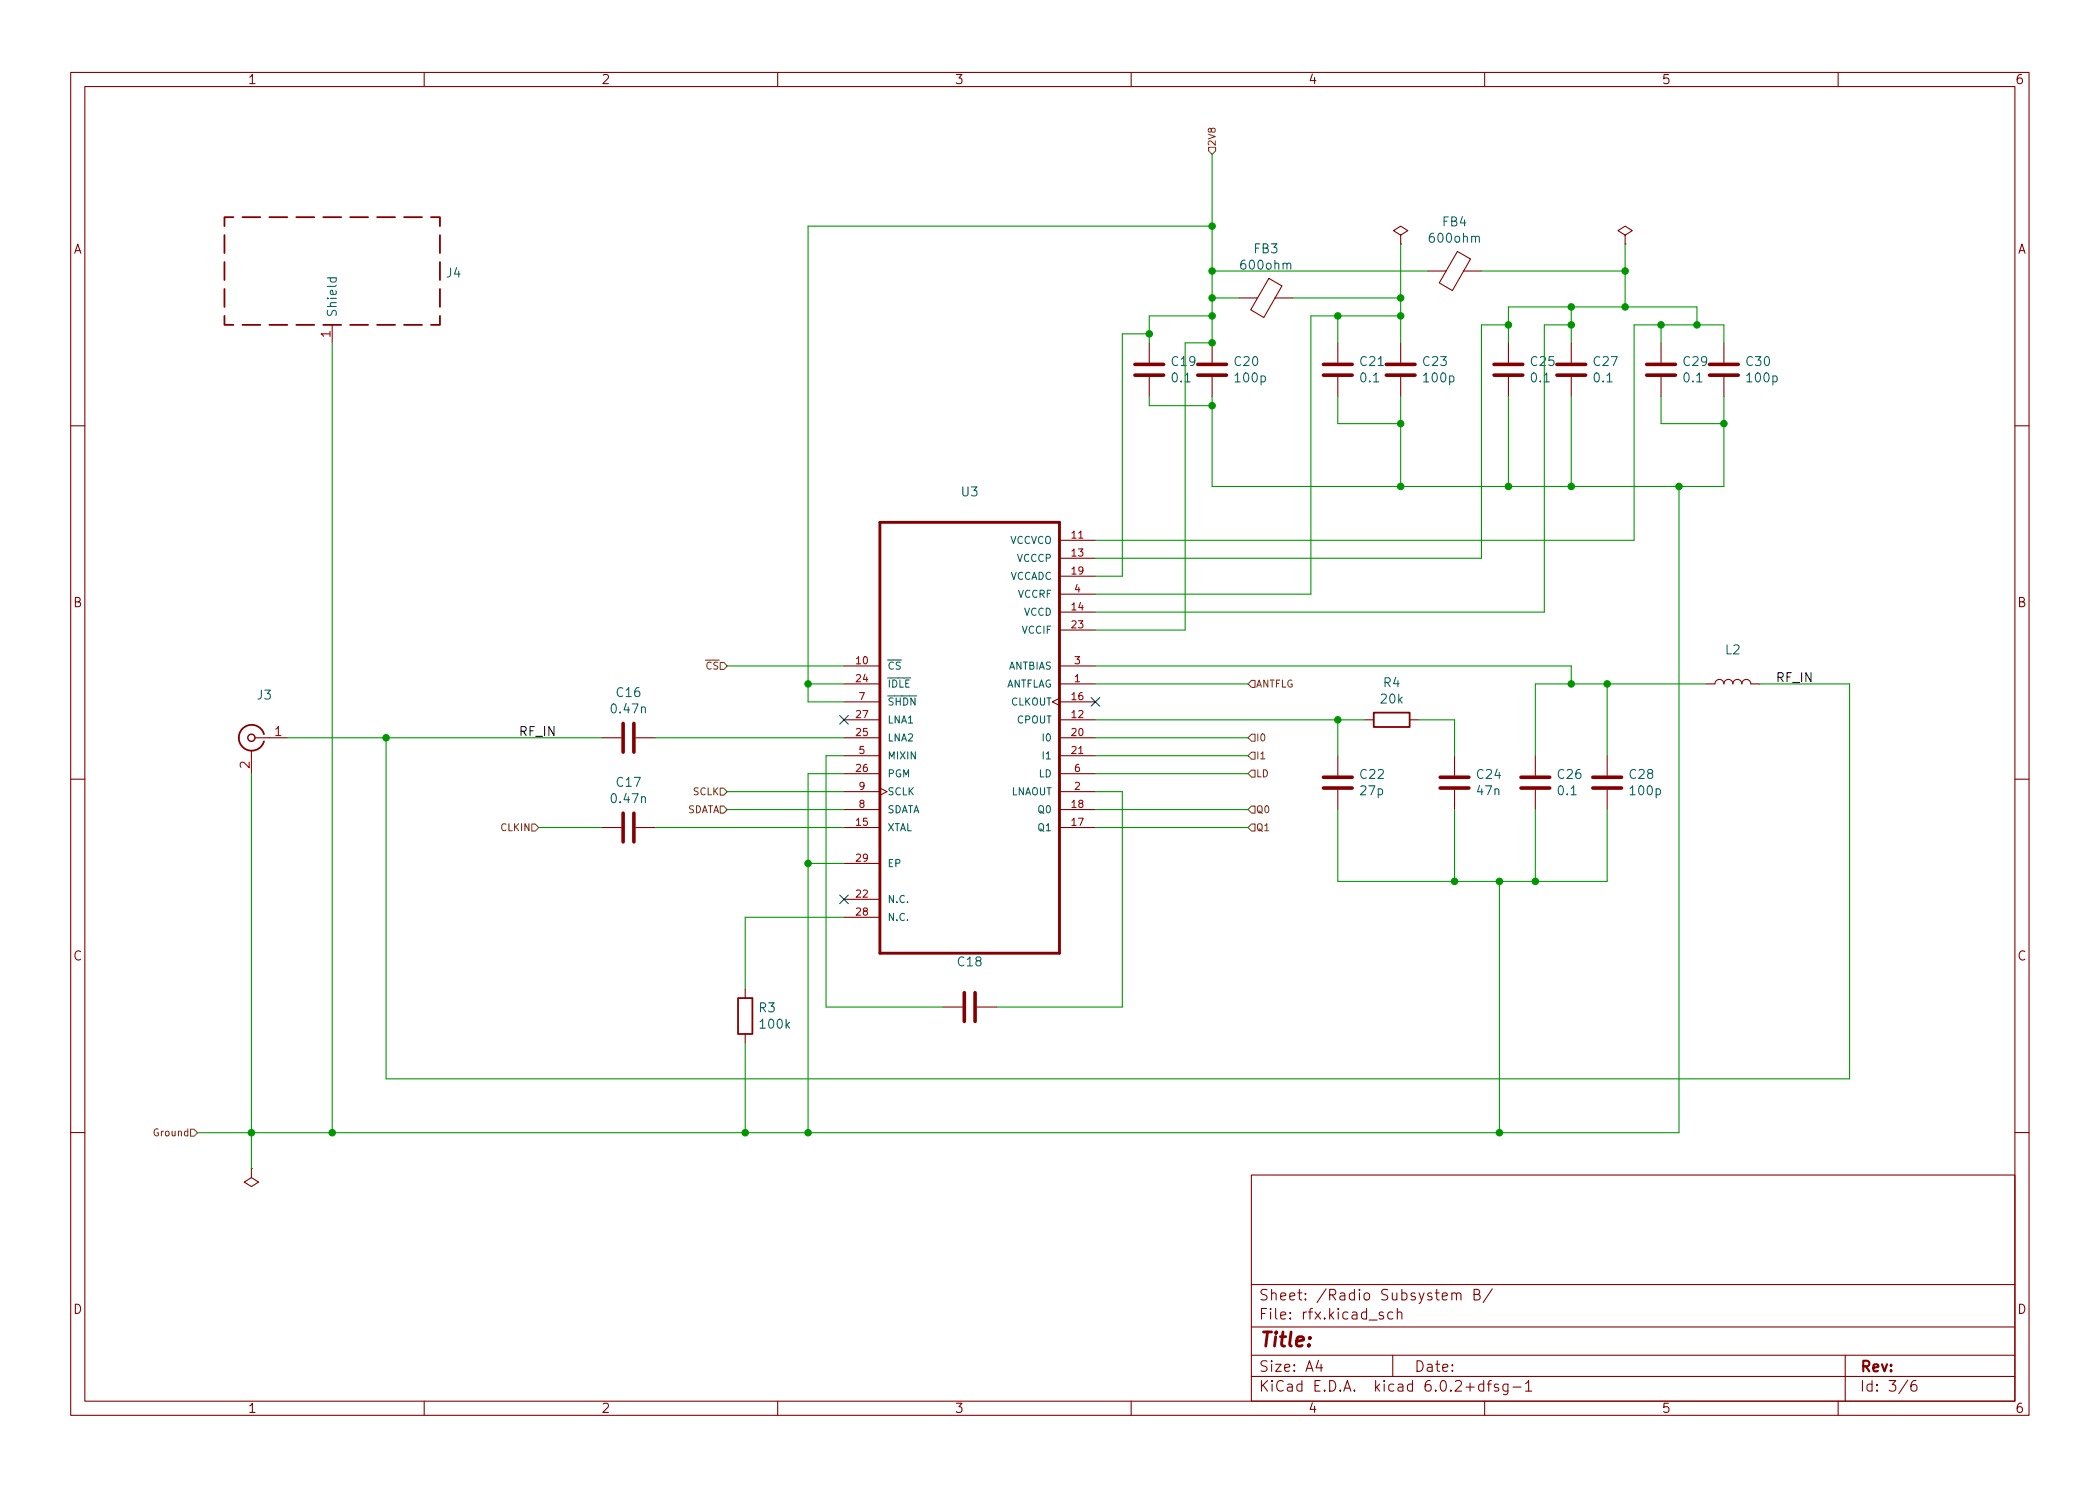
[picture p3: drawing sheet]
<svg xmlns="http://www.w3.org/2000/svg" width="297mm" height="210mm" viewBox="0 0 297 210" stroke-linecap="round" stroke-linejoin="round" font-family="sans-serif">
<g fill="none" stroke="#840000" stroke-width=".15">
<path d="M10 10.2h277v190.1h-277zM12 12.2h273v186.1h-273zM60 10.2v2M110 10.2v2M160 10.2v2M210 10.2v2M260 10.2v2M179.5 39.4l1.8 1.1-2.5 4.4-1.9-1.1zM198.1 33.3l1-.7-1-.6-1 .6 1 .7v1.2M198.1 34.5h.1M201.9 38.3h2.6M206.1 35.6l1.9 1-2.6 4.5-1.8-1.1z"/>
<path d="M207 38.3h2.5M229.9 33.3l1-.7-1-.6-1 .6 1 .7v1.2M229.9 34.5h.1M47 46v2.5M162.6 48.5v2.8M162.6 53.3v2.8M171.4 48.5v2.8M171.4 53.3v2.8M175.3 42.2h2.6M180.3 42.2h2.6M189.2 48.5v2.8M189.2 53.3v2.8"/>
<path d="M198.1 48.5v2.8M198.1 53.3v2.8M213.4 48.5v2.8M213.4 53.3v2.8M222.2 48.5v2.8M222.2 53.3v2.8M234.9 48.5v2.8M234.9 53.3v2.8M243.8 48.5v2.8M243.8 53.3v2.8M10 60.2h2M149.9 76.4h5"/>
<path d="M149.9 79h5M285 60.2h2M119.4 96.8h5.1M119.4 94.2h5.1M119.4 99.3h5.1M149.9 98.8l-1.1 .5 1.1 .5M149.9 96.8h5M149.9 94.2h5M149.9 86.6h5M149.9 99.3h5M149.9 81.5h5M149.9 89.1h5"/>
<path d="M149.9 84.1h5M241.3 96.8h1.3M242.6 96.8a.64 .64 0 0 1 .6-.7 .64 .64 0 0 1 .6 .7 .64 .64 0 0 1 .7-.7 .64 .64 0 0 1 .6 .7 .64 .64 0 0 1 .6-.7 .64 .64 0 0 1 .7 .7 .64 .64 0 0 1 .6-.7 .64 .64 0 0 1 .6 .7M247.6 96.8h1.3M10 110.2h2M35.6 106.2v3.3M36.1 104.4h4.5M85.1 117.1h2.8M85.1 104.4h2.8M89.9 117.1h2.8M89.9 104.4h2.8M119.4 101.8h5.1"/>
<path d="M119.4 117.1h5.1M119.4 104.4h5.1M119.4 114.5h5.1M119.4 112h5.1M119.4 106.9h5.1M119.4 109.5h5.1M124.5 111.5l1 .5-1 .5M149.9 101.8h5M149.9 117.1h5M149.9 104.4h5M149.9 114.5h5M149.9 112h5"/>
<path d="M149.9 106.9h5M149.9 109.5h5M189.2 106.9v2.8M189.2 111.8v2.7M193 101.8h1.3M199.4 101.8h1.3M205.7 106.9v2.8M205.7 111.8v2.7M217.2 106.9v2.8M217.2 111.8v2.7M227.3 106.9v2.8M227.3 111.8v2.7"/>
<path d="M285 110.2h2M105.4 139.9v1.3M119.4 127.2h5.1M119.4 129.8h5.1M119.4 122.2h5.1M105.4 146.3v1.3M133.3 142.5h2.8M138.2 142.5h2.8M10 160.2h2M35.6 165.3v1.3l1 .7-1 .6-1.1-.6 1.1-.7M35.6 165.3h.1M177 166.3h108v32h-108z"/>
<path d="M285 160.2h2M60 198.3v2M110 198.3v2M160 198.3v2M177 194.8h108M177 191.8h108M177 187.8h108M177 181.8h108M186.5 192.5l-.4 1h1M186.9 193v1M195.6 185.7l-.3-.1-.2 .2v.3l.5 .1 .1 .1-.1 .3h-.1h-.4M197 191.8v3"/>
<path d="M197 185.7l-.4-.1-.3 .3v.4l.1 .3h.2h.4M197.6 185.8a.37 .37 0 0 1 .7 0v.8M197.6 185.1v1.5M205.4 183.1a.37 .37 0 0 1 .6 0v.8M205.4 182.9v1M206 183.1l.2-.2 .4 .1v.9M208.5 183.1h.6a.36 .36 0 0 0 .2-.4 .36 .36 0 0 0-.3-.3h-.5v1.5h.6a.4 .4 0 0 0 .3-.4 .4 .4 0 0 0-.4-.4M209.9 195.9l-.5-.1-.3 .3v.4l.2 .3h.1h.5M209.9 195.3v1.5M210 198.3v2M210.4 195.8h.5M210.9 195.3l-.3 .1v.1v1.3"/>
<path d="M211.1 182.4l-1.3 1.9M211.9 195.9l-.3-.1-.2 .2v.3l.5 .1 .1 .1-.1 .3h-.1h-.4M213.3 195.8v1.2a.41 .41 0 0 1-.7 .3M213.3 195.9l-.4-.1-.3 .3v.4l.1 .3h.2h.4M214 196.3h1.1M215.8 195.8l.4-.5v1.5M215.8 196.8h.8M260 198.3v2M261 191.8v6.5M269.9 195.3l-1.3 1.9M271 195.3a.6 .6 0 0 0-.7 .7v.5l.1 .3h.5l.2-.1 .1-.5-.2-.2-.4-.1-.3 .3"/>
</g>
<g fill="none" stroke="#840000" stroke-width=".51">
<path d="M160.5 53.1h4.1M160.5 51.6h4.1M169.4 53.1h4.1M169.4 51.6h4.1M187.2 53.1h4.1M187.2 51.6h4.1M196.1 53.1h4.1M196.1 51.6h4.1M211.3 53.1h4.1M211.3 51.6h4.1M220.2 53.1h4.1M220.2 51.6h4.1"/>
<path d="M232.9 53.1h4.1M232.9 51.6h4.1M241.8 53.1h4.1M241.8 51.6h4.1M88.1 102.4v4M88.1 115.1v4M89.7 102.4v4M89.7 115.1v4M187.2 111.5h4.1M187.2 110h4.1M203.7 111.5h4.1M203.7 110h4.1"/>
<path d="M215.1 111.5h4.1M215.1 110h4.1M225.3 111.5h4.1M225.3 110h4.1M136.4 140.5v4M137.9 140.5v4"/>
</g>
<g fill="none" stroke="#840000" stroke-width=".25">
<path d="M31.7 33.3v2.5M31.7 37.1v2.5M33 30.7h-1.3v1.3M34.3 30.7h2.5M38.1 30.7h2.5M41.9 30.7h2.5M45.7 30.7h2.6M49.5 30.7h2.6M53.3 30.7h2.6M57.1 30.7h2.6M61 30.7h1.2v1.3M62.2 33.3v2.5"/>
<path d="M62.2 37.1v2.5M31.7 44.7v1.3h1.3M31.7 40.9v2.5M34.3 46h2.5M38.1 46h2.5M41.9 46h2.5M45.7 46h2.6M49.5 46h2.6M53.3 46h2.6M57.1 46h2.6M62.2 44.7v1.3h-1.2M62.2 40.9v2.5"/>
<path d="M37.3 103.9a1.81 1.81 0 0 0-2.8-1 1.81 1.81 0 0 0 0 3 1.81 1.81 0 0 0 2.8-1M194.3 100.8h5.1v2.1h-5.1zM104.4 141.2h2v5.1h-2z"/>
</g>
<circle cx="35.6" cy="104.4" r=".51" fill="none" stroke="#840000" stroke-width=".2"/>
<path d="M46.3 39.3h1.3M46.8 39.3l-.1 .4 .3 .2h.3l.2-.1v-.5" fill="none" stroke="#006464" stroke-width=".15"/>
<path d="M124.5 73.9h25.4v61h-25.4z" fill="none" stroke="#840000" stroke-width=".41"/>
<path d="M171 20.8h.9v.5l-.5 .5-.4-.5zM177 96.3h.5v1h-.5l-.5-.5zM75.2 116.6h.5l.5 .5-.5 .5h-.5zM101.9 114.1h.5l.5 .4-.5 .5h-.5zM101.9 111.5h.5l.5 .5-.5 .5h-.5zM177 114.1h.5v.9h-.5l-.5-.5zM177 103.9h.5v1h-.5l-.5-.5zM177 116.6h.5v1h-.5l-.5-.5zM177 106.4h.5v1h-.5l-.5-.5zM177 109h.5v1h-.5l-.5-.5zM26.9 159.8h.5l.5 .5-.5 .5h-.5z" fill="none" stroke="#725600" stroke-width=".15"/>
<g fill="none" stroke="#009600" stroke-width=".15">
<path d="M171.4 32h-57.1v67.3h5.1M171.4 38.3h30.5M171.4 21.8v26.7h-3.8v40.6h-12.7M198.1 34.5v14M209.5 38.3h20.4M229.9 34.5v8.9M47 48.5v111.8M162.6 47.2h-3.9v34.3h-3.8M162.6 56.1v1.3h8.8M171.4 56.1v12.7h72.4v-12.7M171.4 44.7h-8.8v3.8M171.4 42.2h3.9"/>
<path d="M182.9 42.2h15.2M189.2 56.1v3.8h8.9M189.2 44.7v3.8M198.1 44.7h-12.7v39.4h-30.5M198.1 56.1v12.7M213.4 46h-3.9v33h-54.6M213.4 56.1v12.7M222.2 46h-3.8v40.6h-63.5M222.2 43.4v5.1M222.2 56.1v12.7M234.9 46v2.5M234.9 56.1v3.8h8.9"/>
<path d="M240 46v-2.6h-26.6v5.1M243.8 48.5v-2.5h-12.7v30.4h-76.2M237.5 68.8v91.5h-209.6M102.9 94.2h16.5M114.3 96.8h5.1M154.9 96.8h21.6M154.9 94.2h67.3v2.6M227.3 96.8v10.1M241.3 96.8h-24.1v10.1M248.9 96.8h12.7v55.8h-207v-48.2M35.6 109.5v55.8M40.6 104.4h44.5"/>
<path d="M76.2 117.1h8.9M92.7 104.4h26.7M92.7 117.1h26.7M102.9 112h16.5M102.9 114.5h16.5M119.4 109.5h-5.1v50.8M119.4 106.9h-2.6v35.6h16.5M154.9 104.4h21.6M154.9 109.5h21.6M154.9 112h3.8v30.5h-17.7M154.9 117.1h21.6M154.9 106.9h21.6"/>
<path d="M154.9 101.8h38.1M154.9 114.5h21.6M189.2 114.5v10.2h38.1v-10.2M189.2 101.8v5.1M200.7 101.8h5v5.1M205.7 114.5v10.2M217.2 114.5v10.2M114.3 122.2h5.1M119.4 129.8h-14v10.1M212.1 124.7v35.6M105.4 147.6v12.7"/>
</g>
<path d="M154.3 98.7l1.2 1.2M155.5 98.7l-1.2 1.2M118.8 101.2l1.2 1.3M120 101.2l-1.2 1.3M118.8 126.6l1.2 1.3M120 126.6l-1.2 1.3" fill="none" stroke="#000084" stroke-width=".15"/>
<g fill="#009600" stroke="#009600" stroke-width=".15">
<circle cx="189.2" cy="101.8" r=".46"/>
<circle cx="171.4" cy="32" r=".46"/>
<circle cx="171.4" cy="42.2" r=".46"/>
<circle cx="171.4" cy="38.3" r=".46"/>
<circle cx="171.4" cy="44.7" r=".46"/>
<circle cx="162.6" cy="47.2" r=".46"/>
<circle cx="171.4" cy="57.4" r=".46"/>
<circle cx="171.4" cy="48.5" r=".46"/>
<circle cx="198.1" cy="68.8" r=".46"/>
<circle cx="198.1" cy="59.9" r=".46"/>
<circle cx="198.1" cy="44.7" r=".46"/>
<circle cx="189.2" cy="44.7" r=".46"/>
<circle cx="198.1" cy="42.2" r=".46"/>
<circle cx="114.3" cy="160.3" r=".46"/>
<circle cx="35.6" cy="160.3" r=".46"/>
<circle cx="47" cy="160.3" r=".46"/>
<circle cx="105.4" cy="160.3" r=".46"/>
<circle cx="54.6" cy="104.4" r=".46"/>
<circle cx="243.8" cy="59.9" r=".46"/>
<circle cx="213.4" cy="68.8" r=".46"/>
<circle cx="222.2" cy="96.8" r=".46"/>
<circle cx="227.3" cy="96.8" r=".46"/>
<circle cx="237.5" cy="68.8" r=".46"/>
<circle cx="240" cy="46" r=".46"/>
<circle cx="222.2" cy="43.4" r=".46"/>
<circle cx="222.2" cy="46" r=".46"/>
<circle cx="229.9" cy="43.4" r=".46"/>
<circle cx="229.9" cy="38.3" r=".46"/>
<circle cx="222.2" cy="68.8" r=".46"/>
<circle cx="234.9" cy="46" r=".46"/>
<circle cx="213.4" cy="46" r=".46"/>
<circle cx="212.1" cy="124.7" r=".46"/>
<circle cx="212.1" cy="160.3" r=".46"/>
<circle cx="205.7" cy="124.7" r=".46"/>
<circle cx="217.2" cy="124.7" r=".46"/>
<circle cx="114.3" cy="122.2" r=".46"/>
<circle cx="114.3" cy="96.8" r=".46"/>
</g>
<text font-size="2.8" fill="#840000" x="178" y="190.6">Title:</text>
<g font-size="2.1" fill="#840000">
<text x="178" y="184">Sheet: /Radio Subsystem B/</text>
<text x="178" y="186.7">File: rfx.kicad_sch</text>
<text x="178" y="196.9">KiCad E.D.A. kicad 6.0.2+dfsg-1</text>
<text x="178" y="194.1">Size: A4</text>
<text x="200" y="194.1">Date:</text>
<text x="263" y="194.1">Rev:</text>
<text x="263" y="196.9">Id: 3/6</text>
</g>
<g font-size="1.8" fill="#840000">
<text x="35" y="11.9">1</text>
<text x="85" y="11.9">2</text>
<text x="135" y="11.9">3</text>
<text x="185" y="11.9">4</text>
<text x="235" y="11.9">5</text>
<text x="285" y="11.9">6</text>
<text x="10.3" y="35.9">A</text>
<text x="285.3" y="35.9">A</text>
<text x="10.3" y="85.9">B</text>
<text x="285.3" y="85.9">B</text>
<text x="10.3" y="135.9">C</text>
<text x="285.3" y="135.9">C</text>
<text x="10.3" y="185.9">D</text>
<text x="285.3" y="185.9">D</text>
<text x="35" y="199.9">1</text>
<text x="85" y="199.9">2</text>
<text x="135" y="199.9">3</text>
<text x="185" y="199.9">4</text>
<text x="235" y="199.9">5</text>
<text x="285" y="199.9">6</text>
</g>
<g font-size="1.8" fill="#006464">
<text x="177.4" y="35.8">FB3</text>
<text x="202.4" y="34.3">600ohm</text>
<text x="204.1" y="32">FB4</text>
<text x="63.2" y="39.3">J4</text>
<text x="175.7" y="38.1">600ohm</text>
<text x="47.6" y="45" transform="rotate(-90 47.6 45)">Shield</text>
<text x="165.8" y="51.8">C19</text>
<text x="174.7" y="51.8">C20</text>
<text x="192.5" y="51.8">C21</text>
<text x="201.3" y="51.8">C23</text>
<text x="216.6" y="51.8">C25</text>
<text x="225.5" y="51.8">C27</text>
<text x="238.2" y="51.8">C29</text>
<text x="247.1" y="51.8">C30</text>
<text x="165.8" y="54.1">0.1</text>
<text x="174.8" y="54.1">100p</text>
<text x="192.5" y="54.1">0.1</text>
<text x="201.5" y="54.1">100p</text>
<text x="216.6" y="54.1">0.1</text>
<text x="225.5" y="54.1">0.1</text>
<text x="238.2" y="54.1">0.1</text>
<text x="247.2" y="54.1">100p</text>
<text x="136" y="70.2">U3</text>
<text x="244.1" y="92.6">L2</text>
<text x="36.4" y="99">J3</text>
<text x="86.6" y="100.9">0.47n</text>
<text x="87.3" y="98.6">C16</text>
<text x="195.4" y="99.5">20k</text>
<text x="195.7" y="97.2">R4</text>
<text x="86.6" y="113.6">0.47n</text>
<text x="87.3" y="111.3">C17</text>
<text x="192.5" y="110.2">C22</text>
<text x="192.5" y="112.5">27p</text>
<text x="209" y="110.2">C24</text>
<text x="209" y="112.5">47n</text>
<text x="220.4" y="110.2">C26</text>
<text x="220.5" y="112.5">0.1</text>
<text x="230.6" y="110.2">C28</text>
<text x="230.7" y="112.5">100p</text>
<text x="135.5" y="136.7">C18</text>
<text x="107.4" y="143.2">R3</text>
<text x="107.6" y="145.5">100k</text>
</g>
<g font-size="1.8" fill="#a90000">
<text x="46.7" y="47.7" transform="rotate(-90 46.7 47.7)">1</text>
<text x="38.9" y="104.1">1</text>
<text x="35.3" y="108.7" transform="rotate(-90 35.3 108.7)">2</text>
</g>
<g font-size="1.8" fill="#0f0f0f">
<text x="251.4" y="96.5">RF_IN</text>
<text x="73.6" y="104.1">RF_IN</text>
</g>
<g font-size="1.4" fill="#725600">
<text x="171.9" y="20.8" transform="rotate(-90 171.9 20.8)">2V8</text>
<text x="98.8" y="94.7">~{CS}</text>
<text x="177.6" y="97.3">ANTFLG</text>
<text x="177.6" y="104.9">I0</text>
<text x="177.6" y="107.4">I1</text>
<text x="98" y="112.5">SCLK</text>
<text x="177.6" y="110">LD</text>
<text x="70.9" y="117.6">CLKIN</text>
<text x="97" y="115">SDATA</text>
<text x="177.6" y="115">Q0</text>
<text x="177.6" y="117.6">Q1</text>
<text x="21.9" y="160.8">Ground</text>
</g>
<g font-size="1.4" fill="#006464">
<text x="142.8" y="77">VCCVCO</text>
<text x="142.8" y="82">VCCADC</text>
<text x="143.9" y="79.5">VCCCP</text>
<text x="144" y="84.6">VCCRF</text>
<text x="144.6" y="89.7">VCCIF</text>
<text x="144.8" y="87.1">VCCD</text>
<text x="125.5" y="94.7">~{CS}</text>
<text x="142.6" y="94.7">ANTBIAS</text>
<text x="125.5" y="97.3">~{IDLE}</text>
<text x="125.5" y="99.8">~{SHDN}</text>
<text x="142.1" y="97.3">ANTFLAG</text>
<text x="142.9" y="99.8">CLKOUT</text>
<text x="125.5" y="104.9">LNA2</text>
<text x="125.5" y="102.4">LNA1</text>
<text x="125.5" y="107.4">MIXIN</text>
<text x="143.9" y="102.4">CPOUT</text>
<text x="147.7" y="104.9">I0</text>
<text x="147.7" y="107.4">I1</text>
<text x="125.5" y="110">PGM</text>
<text x="125.5" y="112.5">SCLK</text>
<text x="142.9" y="112.5">LNAOUT</text>
<text x="147" y="110">LD</text>
<text x="125.5" y="117.6">XTAL</text>
<text x="125.5" y="115.1">SDATA</text>
<text x="147" y="117.6">Q1</text>
<text x="147" y="115.1">Q0</text>
<text x="125.5" y="122.7">EP</text>
<text x="125.5" y="127.8">N.C.</text>
<text x="125.5" y="130.3">N.C.</text>
</g>
<g font-size="1.4" fill="#a90000">
<text x="151.6" y="76.2">11</text>
<text x="151.6" y="78.7">13</text>
<text x="151.6" y="81.3">19</text>
<text x="152" y="83.8">4</text>
<text x="151.6" y="86.4">14</text>
<text x="151.6" y="88.9">23</text>
<text x="121.1" y="94">10</text>
<text x="152" y="94">3</text>
<text x="121.1" y="96.5">24</text>
<text x="121.1" y="101.6">27</text>
<text x="121.5" y="99.1">7</text>
<text x="151.6" y="101.6">12</text>
<text x="151.6" y="99.1">16</text>
<text x="152" y="96.5">1</text>
<text x="121.1" y="104.1">25</text>
<text x="121.5" y="106.7">5</text>
<text x="151.6" y="104.1">20</text>
<text x="151.6" y="106.7">21</text>
<text x="121.1" y="109.2">26</text>
<text x="121.5" y="111.8">9</text>
<text x="152" y="111.8">2</text>
<text x="152" y="109.2">6</text>
<text x="121.1" y="116.8">15</text>
<text x="121.5" y="114.3">8</text>
<text x="151.6" y="116.8">17</text>
<text x="151.6" y="114.3">18</text>
<text x="121.1" y="121.9">29</text>
<text x="121.1" y="127">22</text>
<text x="121.1" y="129.5">28</text>
</g>
</svg>
